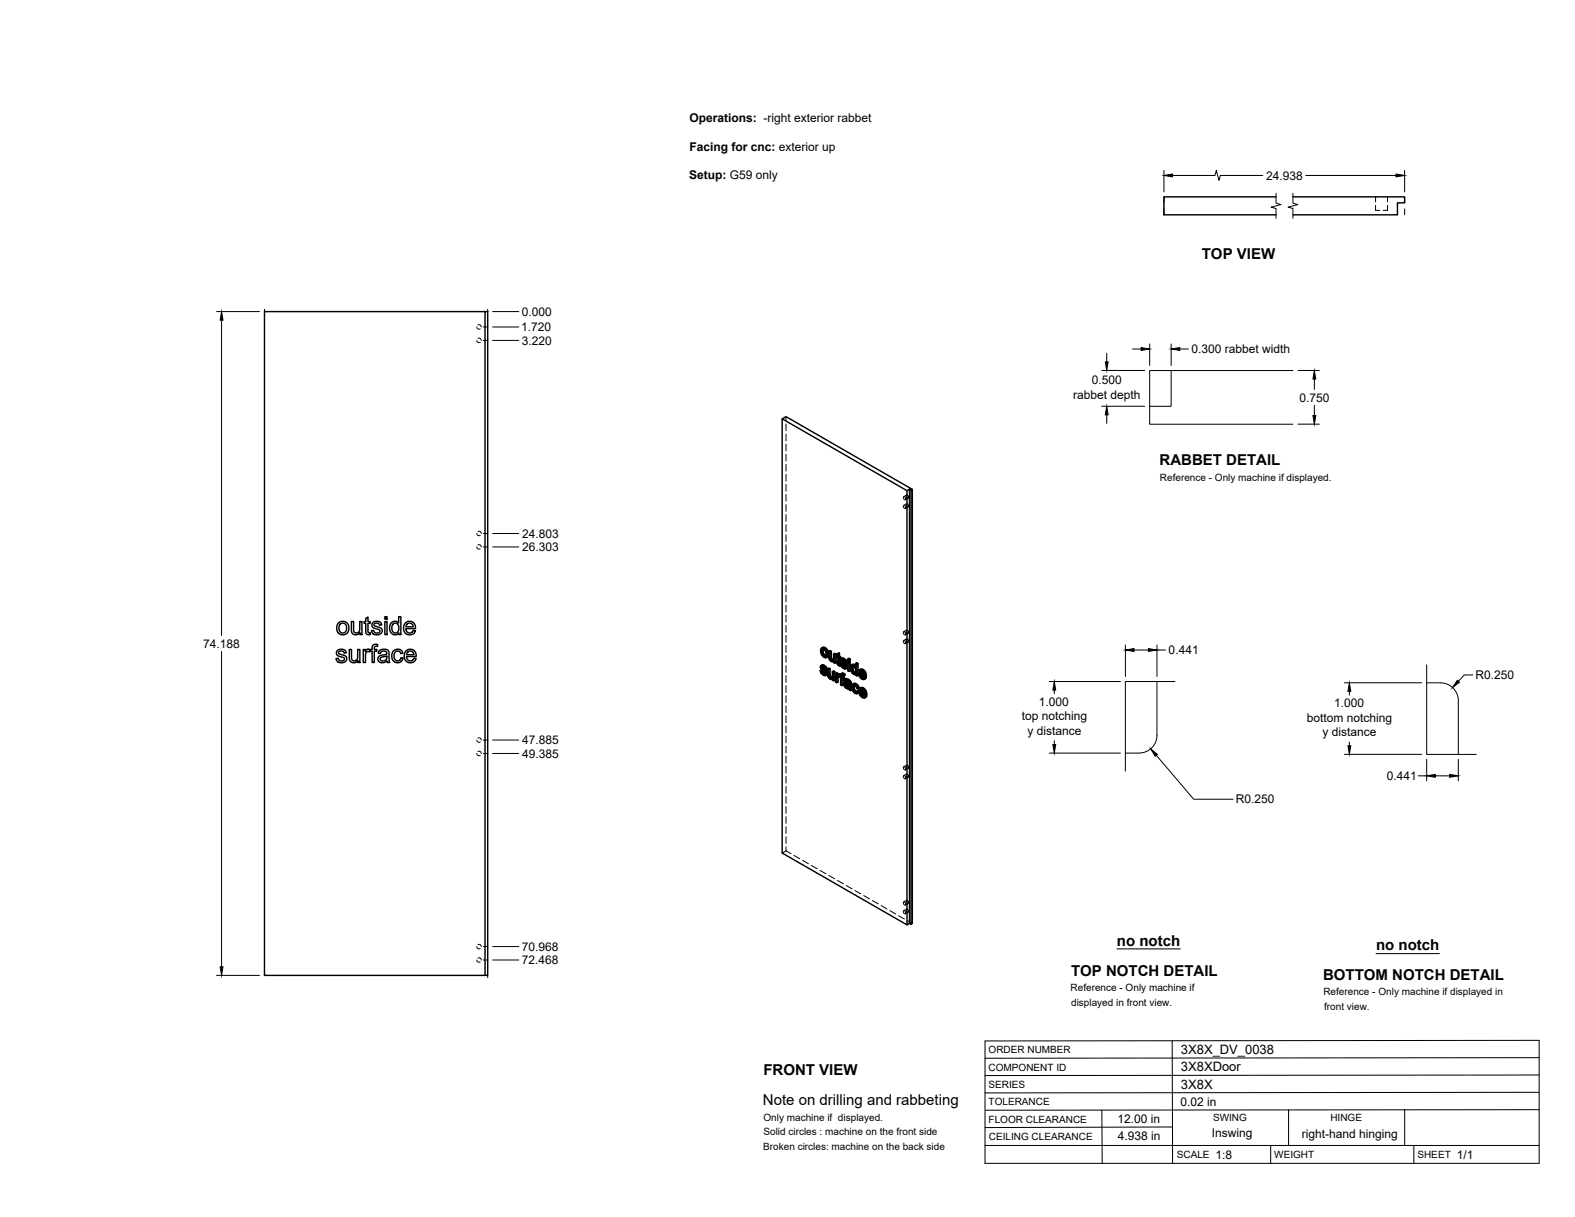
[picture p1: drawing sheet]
<svg xmlns="http://www.w3.org/2000/svg" width="559mm" height="432mm" viewBox="0 0 559 432" stroke-linecap="round" stroke-linejoin="round" font-family="sans-serif">
<!-- layer: Hidden -->
<g fill="none" stroke="#000" stroke-width=".35">
<path d="M488 72.8v1.8h1.6M488 69.9v1.7M492.3 72.8v1.8h-1.6M492.3 69.9v1.7M169.2 116l.4 .7h.8M169.6 115.3h.7l.5 .7M169.2 120.8l.4 .7h.8M169.6 120.1l.7-.1 .5 .8M278.9 147.8v1.4M278.9 150.5v2.3M278.9 154v2.4M278.9 157.6v2.4"/>
<path d="M278.9 161.2v2.3M278.9 164.7v2.4M278.9 168.3v2.4M278.9 171.9v2.4M278.9 175.5v2.3M278.9 179v2.4M320.5 176.3a.55 .55 0 0 1 .8 .3 .55 .55 0 0 1-.3 .7l-.4-.4zM320.6 179.4a.56 .56 0 0 1 .7 .3 .56 .56 0 0 1-.3 .7l-.5-.5zM321.6 178.8a.6 .6 0 0 1 .7 .3 .6 .6 0 0 1-.2 .8l-.5-.5zM321.6 175.7a.6 .6 0 0 1 .7 .3 .6 .6 0 0 1-.2 .8l-.5-.5zM321.6 178.8l-1 .5M321.6 175.6l-1 .6"/>
<path d="M322.3 179.9l-1.1 .5M322.3 176.7l-1.1 .6M169.2 194.1l.4 .6h.8M169.2 189.3l.4 .7h.8M169.6 193.4h.8l.4 .7M169.6 188.6h.8l.4 .7M278.9 182.6v2.4M278.9 186.2v2.4M278.9 189.7v2.4M278.9 193.3v2.4M278.9 196.9v2.4M278.9 200.4v2.4"/>
<path d="M278.9 204v2.4M278.9 207.6v2.4M278.9 211.2v2.4M278.9 214.7v2.4M278.9 218.3v2.4M278.9 221.9v2.4M278.9 225.4v2.4M278.9 229v2.4M278.9 232.6v2.4M278.9 236.2v2.3M278.9 239.7v2.4M291.4 237.7l.4 .9"/>
<path d="M291.5 236.4l-.5 .2M291.6 236.1l-.5 .2M291.6 230.7l-.5 .2M291.6 237.7l.3 .3M291.6 236.9l-.5 .2M291.7 235.9l-.2 .8 .7 .9a1.11 1.11 0 0 1 .9 1.3h-.4l.4-.2M291.8 238.6l.9 .8h.6M291.8 238.6l-.5 .2M291.9 237.8l-.1 .1M291.9 237.3l-.5 .3M291.9 232l.9 .9 .9 .1M291.9 232l-.4 .3"/>
<path d="M291.9 236.6l-.1 .1M292 229.7l-.4 1 .3 1.3M292 236.4l-.5 .3M292.1 236.4l-.5 .2M292.2 230.2l-.1 .2M292.2 230.2l.8 .2 .5 .9v1l-.5 .3M292.2 230.2l-.4 .2M292.5 236.5l-.5 .2a.33 .33 0 0 1 .2-.4 .33 .33 0 0 1 .4 .3l.5 .7 .4 .2M292.5 239.3l-.4 .2M292.6 237.4l.3 .3M292.6 239.2l.4-.2-.4 .2M292.8 230.2l-.4 .3"/>
<path d="M292.8 232.9l-.4 .3M292.9 236.9l-.5 .2M293 238.4l-.5 .2M293.1 237.3l-.5 .3M293.1 239.5l-.5 .2M293.3 232.5l-.4 .3M293.3 230.8l-.4 .3M293.4 233.1l-.4 .3M293.6 231.8l-.5 .3M294.1 237.1l.2 2.8 .7 .8 .8-.1v.5l.4 .2M294.1 239.5l-.4 .2M294.3 239.9l-.5 .3"/>
<path d="M294.5 230.8l.2 3 .8 .7 .7-.1v.4l.4 .3M294.6 233.2l-.5 .3M294.7 233.7l-.5 .2M295 234.1l-.5 .3M295.4 234.4l-.4 .3M295.8 238.1l-.1 2-.4 .3M295.9 234.1l-.3 .2M296 234.1l-.4 .3M296.1 234l-.4 .2M296.2 231.8v1.9l-.2 .4h-.3M296.2 234.4l-.4 .3 .3-.2M296.2 234.8l-.4 .3"/>
<path d="M296.6 232.6v.4l.5-.3M296.9 238.7v3l.4 .3M297.1 232.3l-.2 .1M297.1 239.9l.5-.3-.5 .3M297.3 239.4l-.5 .2M297.4 231.8v.7l-.3-.2v.4l.3 .2 .1 2.4 .8 .8-.2-.6M297.4 239.8l-.1 .1M297.4 232.9l-.5 .3M297.4 232.5l-.5 .3M297.5 235.3l-.5 .2M297.5 239.2l-.2 .1M297.6 235.6l-.4 .3"/>
<path d="M297.8 239.7l-.4 .3 .3-.4 .5 .4 .1-.3 .4 .4v2.6l.4 .3M297.8 233.2l-.4 .2M298 235.9l-.4 .3M298.3 233.4l-.5-.2v.5M298.3 239.6l-.5 .2M298.3 239.5h-.1M298.3 239.7l-.5 .2M298.3 235.6l-.2 .1M298.3 236.1h.1M298.5 235.3l.4 .9M298.6 234l-.4 .3M298.7 239.7l-.8 .5 .4-.3"/>
<path d="M298.7 235.4l.3 .2M298.7 233.7l-.5 .2M298.7 234.5l-.4 .2M298.7 239l-.4 .2M298.8 233.6v1l1.3 1.4a.32 .32 0 0 1 .2 .4 .32 .32 0 0 1-.5 .1l.4-.2M298.9 238.8l-.2 .9-.5-.2M298.9 236.2l.9 .8h.7M298.9 236.2l-.5 .3M299 235.5h-.1M299 234.9l-.4 .3M299 234.2l-.1 .1M299.1 234.3l.1-.3 .4 .1 .6 .9 .4 .1"/>
<path d="M299.2 234l-.5 .3M299.2 239.4l-.5 .2M299.5 239.4l-.5 .3M299.6 234.1l-.5 .3M299.7 235l.3 .3M299.7 239.6l-.5-.2-.1 .4M300 234.5l-.4 .2M300.1 236.6l-.4 .2M300.1 236l-.4 .2M300.1 236.6l-.9 .6M300.2 235l-.5 .2M300.2 237.1l-.4 .2"/>
<path d="M301.2 234.7v3l.5 .3M301.2 233.6v.5l.5 .3M301.2 237.7l-.4 .3M301.2 234.1l-.4 .3M302.2 236.8l-.5 .2M302.3 237.7l-.4 .2M302.3 236l-.4 .3M302.5 235.8l-.3 .6v.8a1.65 1.65 0 0 0 1.8 1.8l.4 .6M302.7 238.5l-.4 .2M302.8 236.3l-.1 .2M302.8 236.3l.8 .2 .4 .8v1l-.5 .4M302.8 236.3l-.3 .2"/>
<path d="M302.9 236.2l-.5 .3M303.3 239l-.4 .2M303.3 236.3l-.4 .2M303.7 236.2l-.1 .1M303.8 236.9l-.4 .2M303.8 238.6l-.4 .3M304 235.2v1.5l-.4-.7M304 236.7l-.4 .2M304 237.9l-.4 .2M304 239.3l-.4 .3M304 239l-.4 .2 .3-.1M305 238.4l-.5 .3"/>
<path d="M305.3 237.4l-.3 .9 .3 1.4 1 1 .8 .1M305.3 239.7l-.4 .3M305.4 238.8l-.4 .2M305.5 239.4l-.1-.6 2 1.1M305.7 237.9l-.2 .2M305.7 237.9l.9 .3 .3 1-.6-.3M305.7 237.9l-.5 .2M306.2 237.9l-.4 .3M306.7 238.5l-.4 .3M306.9 239.2l-.4 .3M320.5 227.4a.58 .58 0 0 1 .7 .2 .58 .58 0 0 1-.2 .8l-.4-.5zM320.6 224.2a.6 .6 0 0 1 .7 .3 .6 .6 0 0 1-.3 .8l-.4-.5z"/>
<path d="M321.6 226.7a.56 .56 0 0 1 .7 .4 .56 .56 0 0 1-.3 .7l-.5-.7zM321.6 223.6a.56 .56 0 0 1 .7 .3 .56 .56 0 0 1-.3 .8l-.5-.7zM321.6 226.7l-1 .6M321.6 223.6l-1 .6M322.3 227.8l-1.1 .6M322.3 224.7l-1.1 .6M278.9 243.3v2.4M278.9 246.9v2.4M278.9 250.5v2.3M278.9 254v2.4M278.9 257.6v2.4M294.6 240.3l-.5 .3"/>
<path d="M295 240.7l-.5 .2M295.4 240.4l-.2 .1M295.6 240.3l-.5 .3M295.7 240.2l-.4 .3M295.8 241.1l-.4 .2M295.8 240.6l-.4 .3 .3-.1M296.9 241.7l-.5 .3M298.7 242.7l-.5 .3M298.7 240.1l-.5 .3M299.1 240.4l-.4 .2M299.6 240.7l-.5-.3v.5M299.8 242.6l-.4 .3"/>
<path d="M299.9 241.3l-.5 .3M299.9 242.3l-.4 .2M300 242.1l-.2 .6 .3 .8 .8 .6h.8l.1 .4M300.1 243.4l-.5 .2M300.1 240.9l-.5 .2M300.1 240.9l-.2 .4 .4 .3a.81 .81 0 0 1 1-.1 .81 .81 0 0 1 .3 .9h-.4M300.2 242.9l.3-.3a.86 .86 0 0 1 1.1 1l-.5 .2M300.4 242.6l-.4 .2 .4-.1M300.5 242.6l-.4 .2M300.5 241.3l-.4 .2M300.7 244l-.4 .2M301 241.4l-.4 .3"/>
<path d="M301.2 244.2l-.4 .2M301.4 243.7l-.4 .3M301.5 241.9l-.4 .2M301.6 243.6l-.5 .3 .2-.1M301.6 242.9l-.4 .3M301.6 242.5l-.4 .3M301.6 242.4l-.4 .3M301.7 244.1l-.5 .2M301.8 244.5l.4 .3M301.8 244.5l-.5 .3M302.6 243.5l-.4 .3M302.8 242.7l-.5 .3"/>
<path d="M303 242.5l-.4 1 .3 1.2 .6 .9 1 .3M303 244.9l-.5 .2M303.1 243.2a.71 .71 0 0 1 .9-.2 .71 .71 0 0 1 .4 .8l.5 .4M303.3 243l-.5 .3M303.8 245.8l-.4 .2M303.8 243l-.4 .3M304 245.4h.2M304.2 243.4l-.4 .3M304.2 245.4l-.4 .3M304.4 244l-.4 .3M304.5 245l-.3 .4M304.7 245.1l.2 .2-.2 .4"/>
<path d="M304.9 245.3l-.2 .1M305.1 245l-.4 .2M305.5 244l-.4 1 .4 1.3 .9 .9 .8 .2M305.5 246.3l-.5 .2M305.6 245.3l-.5 .3M305.7 245.9l-.1-.6 1.9 1.1M305.8 244.4l-.1 .3M305.8 244.4l.9 .4 .4 1-.6-.4M305.8 244.4l-.4 .3M306.2 240.7l-.4 .2M306.3 244.5l-.4 .3M306.4 247.2l-.5 .3"/>
<path d="M306.5 240.3h.1M306.6 246.9h.2M306.7 240.3l-.4 .2 .3-.2M306.8 246.9l-.4 .2M306.9 246.9l-.5 .2M306.9 245.1l-.4 .3M306.9 240l-.1 .1M307 240.8l-.5 .3M307 240.1l-.4 .2M307.1 245.8l-.5 .2M307.1 246.6h-.1M307.1 247.4l-.4 .3"/>
<path d="M307.1 246.7l-.3 .2M169.2 267.3l.4 .7h.8M169.2 262.6l.4 .7 .8-.1M169.6 266.7l.7-.1 .5 .7M169.6 261.9h.7l.5 .7M278.9 261.2v2.3M278.9 264.8v2.3M278.9 268.3v2.4M278.9 271.9v2.4M278.9 275.5v2.3M278.9 279v2.4M320.6 275.2a.56 .56 0 0 1 .7 .4 .56 .56 0 0 1-.3 .7l-.5-.5z"/>
<path d="M320.6 272.1a.56 .56 0 0 1 .7 .4 .56 .56 0 0 1-.3 .7l-.5-.6zM321.5 274.7a.58 .58 0 0 1 .8 .3 .58 .58 0 0 1-.2 .7l-.5-.4zM321.6 271.5a.6 .6 0 0 1 .7 .4 .6 .6 0 0 1-.2 .7l-.5-.4zM321.6 274.6l-1 .6M321.6 271.5l-1 .6M322.3 275.7l-1.1 .6M322.3 272.6l-1.1 .6M278.9 282.6v2.4M278.9 286.2v2.4M278.9 289.8v2.3M278.9 293.3v2.4M278.9 296.9v2.4"/>
<path d="M278.9 301.9l-1.4 .8M278.9 301.9l1.7 1M278.9 300.5v1.4M281.7 303.5l2 1.2M284.8 305.3l2 1.2M287.8 307.1l2.1 1.2M291 308.8l2 1.2M294 310.6l2.1 1.2M297.1 312.4l2.1 1.2M300.2 314.2l2.1 1.2M303.3 316l2.1 1.2M306.4 317.8l2.1 1.1"/>
<path d="M309.5 319.5l2.1 1.2M321.6 319.5a.56 .56 0 0 1 .7 .3 .56 .56 0 0 1-.3 .7l-.5-.6zM321.6 319.4l-1 .6M169.2 335.9l.4 .7h.8M169.6 339.9h.7l.5 .7M169.6 335.2l.7-.1 .5 .8M312.6 321.3l2.1 1.2M315.7 323.1l2.1 1.2M318.8 324.9l2.1 1.2M320.5 323.2a.58 .58 0 0 1 .7 .3 .58 .58 0 0 1-.2 .8l-.4-.5zM320.6 320a.6 .6 0 0 1 .7 .4 .6 .6 0 0 1-.3 .7l-.4-.4zM321.6 322.6a.56 .56 0 0 1 .7 .3 .56 .56 0 0 1-.3 .7l-.5-.6z"/>
<path d="M321.6 322.6l-1 .5M321.9 326.7l1.8 1M322.3 323.7l-1.1 .5M322.3 320.5l-1.1 .6M169.2 340.6l.4 .7h.8"/>
</g>
<!-- layer: Visible -->
<g fill="none" stroke="#000" stroke-width=".51">
<path d="M452.7 69.9h-39.7v6.3h39.7M458.7 69.9h39.6v2.1h-2.5v4.2h-37.1M172.1 110.6h.9v235.5h-.9zM172.1 110.6h-78.3v235.5h78.3M277.5 148.6l1.4-.8 44.8 25.8M321.8 174.1l.9-.5v154l-.9 .5zM321.8 174.1l-44.3-25.5v154.1l44.3 25.4M322.7 173.6l.5 .3v154l-.5-.3M323.2 173.9l.5-.3v154.1l-.5 .2M129.8 219.4l.8-.5v1.6h.7v.6h-.7v2.9l.2 .5h.5l.1 .6a1.14 1.14 0 0 1-1.3-.1 1.14 1.14 0 0 1-.3-1.2v-2.7h-.6v-.6h.6zM136.5 218.8h.8v.9h-.8zM119.6 230.9l.9-.5a1.7 1.7 0 0 1 2.4 1.2l-.8 .1a.96 .96 0 0 0-1-.8 .96 .96 0 0 0-.9 1l1 .4a1.55 1.55 0 0 1 1.8 1.8 2.03 2.03 0 0 1-2 1.1 2.03 2.03 0 0 1-1.8-1.5l.8-.1a1.08 1.08 0 0 0 1.1 1 1.08 1.08 0 0 0 1-1.1l-.3-.2a2.52 2.52 0 0 1-2.4-1.4z"/>
<path d="M120.2 220.9l.7-.4a2.33 2.33 0 0 1 2.9 2.8 2.33 2.33 0 0 1-3.7 1.3l-.6-1.3a2.56 2.56 0 0 1 .7-2.4zM120.6 221.5l.7-.4a1.73 1.73 0 0 1 1.7 1.8 1.73 1.73 0 0 1-1.7 1.7l-.3-.2a2.24 2.24 0 0 1-.4-2.9zM123.9 230.4h.8v2.6a1.15 1.15 0 0 0 1.2 1.5 1.15 1.15 0 0 0 1-1.6v-2.5h.8v4.7h-.7v-.7a1.65 1.65 0 0 1-2 .7 1.65 1.65 0 0 1-1.1-1.8zM124.7 220.5h.8v2.6a1.15 1.15 0 0 0 1.1 1.5 1.15 1.15 0 0 0 1-1.6v-2.5h.8v4.6h-.7v-.6a1.65 1.65 0 0 1-1.9 .7 1.65 1.65 0 0 1-1.1-1.8zM128.9 230.4h.7v.7a1.11 1.11 0 0 1 1.7-.5l.7-.2v-.4a1.31 1.31 0 0 1 .6-1.3 1.31 1.31 0 0 1 1.4 0l-.1 .6a.74 .74 0 0 0-1.1 .7v.4h.9v.7h-.9v4h-.8v-4h-.7v-.4l-.2 .6a.84 .84 0 0 0-.9-.1 .84 .84 0 0 0-.5 .8v3.1h-.8zM132.3 220.9l.8-.4a1.7 1.7 0 0 1 2.3 1.2l-.7 .1a.96 .96 0 0 0-1-.8 .96 .96 0 0 0-.9 .9l.6 .4a1.95 1.95 0 0 1 2.2 1.3 1.95 1.95 0 0 1-1.8 1.6 1.95 1.95 0 0 1-2-1.4l.7-.2a1.11 1.11 0 0 0 1.2 1 1.11 1.11 0 0 0 1-1l-.4-.3a2.21 2.21 0 0 1-2.4-1.3zM134.5 231a2.12 2.12 0 0 1 3.5 .5l.3 3.6h-.8l-.2-.6a1.76 1.76 0 0 1-1.9 .7 1.76 1.76 0 0 1-1.3-1.6v-.2a1.71 1.71 0 0 1 1.7-1l.4-.1a.72 .72 0 0 0 1-.6 .72 .72 0 0 0-.9-.7l-1 .2-.4 .7-.7-.1zM135 233.4l2.2-.7a1.3 1.3 0 0 1-.6 1.7 1.3 1.3 0 0 1-1.7-.6zM136.5 220.5h.8v4.6h-.8zM138.8 221a1.73 1.73 0 0 1 2.6 .1v-2.3h.8v6.3h-.7v-.5l-.6 .5a2.23 2.23 0 0 1-2.4-.8 2.23 2.23 0 0 1-.2-2.4zM139.6 231l.1-.1a1.93 1.93 0 0 1 3.2 .9l-.7 .1a1.29 1.29 0 0 0-1.7-.7 1.29 1.29 0 0 0-.7 1.7l.1 .7a1.17 1.17 0 0 0 1.3 .9 1.17 1.17 0 0 0 1-1.1l.8 .1-.3 .9a2.16 2.16 0 0 1-2.9 .4 2.16 2.16 0 0 1-.7-2.9zM139.6 221.3l.2-.1a1.76 1.76 0 0 1 1.7 1 1.76 1.76 0 0 1-.4 2l-.4 .3a1.78 1.78 0 0 1-1.7-1.2 1.78 1.78 0 0 1 .6-2z"/>
<path d="M143.8 221.1a2.14 2.14 0 0 1 2.5-.4 2.14 2.14 0 0 1 1.1 2.3h-3.4l.1 .7a1.29 1.29 0 0 0 1.3 .9 1.29 1.29 0 0 0 1.2-.9l.8 .1-.3 .6a2.32 2.32 0 0 1-3.2 .3 2.32 2.32 0 0 1-.4-3.2zM144 231a2.15 2.15 0 0 1 2.6-.4 2.15 2.15 0 0 1 1.1 2.3h-3.5l.2 .7a1.3 1.3 0 0 0 1.2 .9 1.3 1.3 0 0 0 1.2-.9l.8 .1-.3 .6a2.32 2.32 0 0 1-3.2 .3 2.32 2.32 0 0 1-.4-3.2zM144.4 221.4l.7-.3 .8 .1 .5 .5 .2 .7h-2.6zM144.7 231.4l1.2-.4a1.23 1.23 0 0 1 .9 1.3h-2.5zM291 237.9l.7 1.3 .7 .5 .6-.1M291.3 236.2l.5-.3 .9 .3 .8 1.3-.5 .3-.1-.6M291.6 231.2v-.5a.93 .93 0 0 1 1.1 0 .93 .93 0 0 1 .4 1l-.2 1-.5 .1M291.6 237.7l-.6 .2 .4 .2M291.6 238.7l.5 .4 .4-.3M291.7 237.3l1 1 .5-.3M291.8 237.9l-.4 .2 .1 .4 .6-.1M291.8 236.7l-.3 .3 .5-.2"/>
<path d="M291.8 235.9l-.6 .4-.1 .6 1.6 2.1M291.8 232.2l.6 .6 .4-.3M291.9 238l.8 .9M292 236.7l.6 .7M292 236.3l.5 .4 .5-.2M292 236.8l.6 .8 .4 .2M292 236.8h-.5M292 230.9l-.4 .3v.5l.2 .5 .4-.3M292.1 239.1l.4 .1M292.1 235.9l-.8 .3M292.1 230.4l.1 1.4 .8 .8M292.1 237l-.4 .3-.2-.3"/>
<path d="M292.4 230l.8 1 .5-.3M292.5 236.1l-.5 .2-.4-.1M292.5 236.7l.4 .5 .4-.2M292.7 239l-.1 .2M292.7 238.3l.3 .4 .5-.3M292.8 229.8l-.4 .2-.9-.1M292.9 237.7l.5 .6 .2 .7-.7 .7M293 238.7l.1 .5 .5-.3M293.1 239.2l-.1 .4 .5-.3M293.2 231l.4 1.3 .4-.3M293.4 233.1a1.73 1.73 0 0 1-2.3-1.8l.1-.9 .3-.5 .9-.3 .8 .5 .6 .9 .2 .9-.1 1-.7 .4M293.6 232.3l-.2 .8 .5-.2"/>
<path d="M293.6 237.3l.5 .3 .4-.3M294.1 237.6v2.2l.5-.2M294.1 239.8l.2 .4 .4-.2M294.5 231.4v2.2l.5-.3M294.5 233.6l.2 .4 .5-.3M294.7 234l.3 .3 .5-.2M295 231.1l-.5 .3-.4-.3M295 234.3l.4 .1M295.3 238.3l.5 .3 .4-.3M295.7 234.1l-.7-.6v-2.4l-.5-.3-.4 .3v2.5l.8 1 .5 .2 .4-.1M295.7 232.1l.5 .2 .4-.2M295.8 238.6v3l.4-.3v-3l-.4-.2-.5 .2v1.9l-.3 .4 .2-.1"/>
<path d="M295.8 234.7v.4l.4 .2M295.8 234.7l-.2 .1M296.2 232.3v3l.4-.2v-3l-.4-.3-.5 .3v1.8l-.3 .5 .2-.1M296.6 233l.3 .2 .2 2.5 .8 .6 .4-.2M296.9 232.4l-.3 .2 .3 .2v-.8l.9-.3v1.1l.5 .2v.4l-.5 .3v-.4M297.3 239.3v-.4l-.4-.2-.5 .3v3l.5 .2M297.3 239.9l-.3 .2-.1 .5 .4-.2M297.3 238.9l-.5 .3-.4-.2M297.4 240l-.1 2-.4 .2v-1.6M297.4 240l.5 .2M297.4 240l-.4 .1M297.4 232v1l.4-.2"/>
<path d="M297.4 233l.4 .3 .5-.3M297.4 239.4l.4 .4M297.6 239.1l-.8 .5v-.4M297.6 235.7l.2 .1M297.8 231.7l-.9 .3M297.8 239.8v.4M297.8 239.9l-.1 .4M297.8 235.8l.1 .5M297.9 239.2l.3 .3M297.9 239.2l-.8 .2M297.9 235.2l-.5 .3v-2.1l.4 .3v1.4l.3 .4M297.9 235.4l-.5 .1"/>
<path d="M298.1 235.5l.8 1.4 .7 .4 .5-.1M298.1 235.5l-.6 .1M298.1 235.5h.1M298.1 235.7l-.3 .1M298.4 233.8l.5-.3 .6 .1 .8 .7 .3 .8-.4 .3-.2-.6M298.4 239.1l.8-.3 .6 .4-.1 .4-.4 .3 .1-.4M298.6 234.4h.5l.6 .8 .5 .2M298.7 235.4l-.6 .1 .4 .2M298.7 236.3l.5 .4 .5-.2M298.8 234.9l1.1 1 .4-.3M298.9 235.5l-.4 .2 .2 .6 .5-.3M298.9 233.5l-.7 .4v.6l1.6 2.1"/>
<path d="M298.9 234.3l-.3 .4 .5-.3M299 238.8l-.7 .4-.1 .8-.4-.2 .4-.3M299 239.2l.4 .3 .4-.3M299 235.6l.8 .9M299.1 234.3l.6 .7M299.1 239.8l.5 .5v.4l-.4 .2v-.4M299.1 234l.6 .4 .4-.3M299.2 233.5l-.7 .3M299.2 236.7l.5 .1M299.3 234.6l-.5 .3-.2-.2M299.3 239.9l-.6-.3v.6l.4-.2M299.4 238.9l-.4 .3-.5-.1"/>
<path d="M299.6 233.7l-.5 .3-.4-.2M299.7 234.4l.3 .4 .5-.2M299.8 236.6l-.1 .2M299.9 235.9l.2 .4 .5-.3M300 235.3l.5 .6 .2 .8-.7 .6M300.1 236.3l.1 .5 .5-.3M300.2 236.8l-.1 .4 .5-.3M300.8 235l.4 .2 .5-.2M300.8 233.8l.4 .3 .5-.3M301.2 234.7l.5 .3v3l-.5 .2v-3M301.2 234.7l-.4 .3v3l.4 .2M301.2 234.1v.6l.5-.3v-.6l-.5-.2-.4 .2v.6l.4 .3"/>
<path d="M302.1 236l.8-.3 .7 .3M302.4 236.5l.7 .2 .5 1-.1 1-.6 .1M302.4 238.3l.5 .5 .4-.2M302.5 236.5l-.3 .8M302.6 237l-.4 .3v.5l.2 .5 .5-.3M302.7 235.7l-.4 .2a2.02 2.02 0 0 0 1.2 3.4l.1-.1M302.7 236.5l.1 1.4 .7 .8M302.8 236.1l.5 .4M303.3 235.8l-.5 .3-.5-.2M303.6 235.4l.4 .3 .4-.3M303.6 239.2v.4l.4 .2M303.6 239.2l-.2 .1"/>
<path d="M304 235.7v4.1l.4-.2v-4.2l-.4-.2-.4 .2v1.5l-.3-.4 .3-.2M305.2 239.9l.6 .6 .4-.3M305.5 238.4l-.5 .2 1.5 .9-.7-1.2a.47 .47 0 0 0-.5-.2 .47 .47 0 0 0-.3 .5M305.5 238.1v.3l.8 .5M305.5 239.4l1 .9M305.7 239.7l-.5 .2-.2-.9 1.9 1.2M305.8 237.8l.8 .9 .5-.3M306.2 237.5l-.4 .3-.9-.1M306.6 238.7l.3 1.3 .5-.2M294.3 240.2l.3 .4 .5-.3M294.6 240.6h.4M295.3 240.4l-.7-.7-.1-2.4-.4-.2-.5 .2 .1 2.6 .7 1 .6 .2 .4-.2"/>
<path d="M295.4 240.9v.4l.4 .3M295.4 240.9l-.2 .1M297.8 240.2l.4 .2v2.6l.5 .2M298.7 240.2l.5 .3 .4-.2M299.1 240.9v2.1l-.4 .2v-2.6l.5 .3M299.6 242.4l.5-.3 1.1 .3M299.7 241.1l.8-.3 1.4 .9 .3 3.1-.4 .2-.1-.4M299.9 242.9l.2-.1a.86 .86 0 0 1 1 1M300 243.5l.4 .4 .4-.3M300 242.8l-.2 .3M300.1 242.1l-.7 .5 .2 1 .8 .7h.8l.1 .5 .5 .2M300.2 242.9l-.3 .4 .1 .2 .4-.2"/>
<path d="M300.3 242.9l.2 .5 .6 .4M300.3 241.6l-.4 .3a.74 .74 0 0 1 .9-.2 .74 .74 0 0 1 .4 .8v.3l-1.2-.4M300.3 241.6h.1M300.4 243.9l.4 .1M300.5 242.1l-.8 .2M300.5 240.8l-1 .5-.1 .3 .5 .3M300.6 241.3l.6 .4 .4-.3M300.8 244l.3-.1zM301.1 241l-.5 .3-.6-.2M301.2 241.7l.3 .4 .4-.2M301.5 242.1l.1 .4 .4-.2M301.6 242.5l.1 2.1 .4-.3"/>
<path d="M302.5 242.8l.7-.4 .6 .2 .7 .7 .4 .9-.5 .2-.3-.9M302.6 244l.2 1 .5-.2M302.8 245l.6 .6 .4-.3M303.1 243.8l-.5 .2 .1-.4a.65 .65 0 0 1 .7-.4 .65 .65 0 0 1 .5 .8l.5 .4M303.1 243.2l.2 1.6 .7 .6M303.2 242.4l-.5 .3a2.13 2.13 0 0 0 .8 3.4h.6M303.4 242.9l.7 .6 .4-.2M303.8 242.6l-.4 .3-.7-.2M304 245.2l-.2 .5-.4-.1M304.7 245.1l-.2-.1-.5 .2 .4 .3M304.7 245.4l-.6 .7 .6-.4M305.4 246.5l.5 .6 .5-.3"/>
<path d="M305.6 244.9l-.4 .3 1.4 .8-.6-1.1a.48 .48 0 0 0-.5-.2 .48 .48 0 0 0-.3 .5M305.7 244.7l-.1 .2 .9 .5M305.7 245.9l.9 1M305.8 240.5l.4 .1M305.8 246.2l-.4 .3-.3-.9 2 1.1M305.9 244.3l.8 .9 .5-.2M305.9 247.1l.4 .1M306.3 244.1l-.4 .2-.9-.1M306.5 240.3l.4 .3 .5-.3M306.5 240.3l-.2 .2M306.6 246.8l.5 .4 .4-.3M306.6 246.8l-.2 .3"/>
<path d="M306.7 245.2l.4 1.4 .4-.3M306.8 240.1l-.3 .2M306.9 240l.5-.1v-.6l-.7-1.4-1-.6-.8 .4-.4 1.1 .5 1.4 1.2 .9 .5-.1 .2-.4M307 246.6l-.4 .2M307 240.1l.4 .2-.1 .3-.7 .4M307.1 246.6l.4-.2v-.5l-.7-1.5-1-.5-.8 .3-.3 .6v.8l.5 1.2 1.1 .9 .6-.2 .2-.3M307.1 246.7l.4 .4-.7 .5"/>
</g>
<!-- layer: Reference -->
<g fill="none" stroke="#000" stroke-width=".35">
<path d="M413 69.9v2.1M413 74.1v2.1M498.3 69.9v2.1M498.3 74.1v2.1M93.8 109.7v.9h.8M171.4 116h1.6M173 109.7v.9h-.8M171.4 120.8h1.6M415.5 131.5v12.7h-7.6M458.7 131.5h-50.8v19h50.8M171.4 189.3h1.6M171.4 194.1h1.6"/>
<path d="M506.2 235.9v31.8h17.6M410.5 241.8v19a6.4 6.4 0 0 1-6.4 6.4M416.9 241.8h-17.6v31.8M506.2 242.3a13 13 0 0 1 7.8 .7 6.3 6.3 0 0 1 3.4 5.6v19.1M171.4 262.6h1.6M171.4 267.3h1.6M399.3 267.2h4.8M171.4 335.9h1.6M93.8 345.3v.8h.8M171.4 340.6h1.6M172.2 346.1h.8v.8"/>
</g>
<!-- layer: Hidden Narrow -->
<path d="M292.5 237.9l-.4 .3M294.1 239l-.5 .2M294.5 232.7l-.4 .3M295.8 239.7l-.5 .2M296.2 233.4l-.5 .3M297.4 234.6l-.5 .3M298.7 239.4l-.5 .3M299.1 239.7h.1M299.7 235.5l-.5 .3M300.9 242.7l-.4 .3M301.6 243.1l-.4 .3" fill="none" stroke="#000" stroke-width=".35"/>
<!-- layer: Visible Narrow -->
<path d="M292.5 237.4l-.4 .2M294.5 239l-.4 .3M295 232.8l-.5 .2M297.8 234.9l-.4 .3M299.1 239.7l-.4 .3M299.7 235l-.5 .2M300.8 242.3l-.4 .2M302.1 242.8l-.5 .2M302.1 243.4l-.5 .3" fill="none" stroke="#000" stroke-width=".35"/>
<!-- layer: Titleblock -->
<g fill="none" stroke="#000" stroke-width=".36">
<path d="M349.5 369.3l196.6-.2v43.7h-196.6zM415.9 369.3l.1 43.5M546.1 375.3l-196.6 .2M390.9 393.9l.2 18.9M416 399.9l-66.5 .2M457.2 393.7v12.7M498.4 393.6v12.7M546.1 393.7l-196.3 .2M546.1 387.6l-196.6 .2M546.1 381.4l-196.6 .2M349.5 406.4h196.6M450.8 406.4v6.4"/>
<path d="M501.6 406.4v6.4"/>
</g>
<!-- layer: FD_Dimensions -->
<g fill="none" stroke="#000" stroke-width=".35">
<path d="M413 60.5v7.6M416 62.3h15.1l.4-1.8 1 3.5 .5-1.7h15M463.3 62.3h32M498.3 60.5v7.6M76.8 110.6h15.3M78.6 113.6v111.9M174.8 110.6h9.3M174.8 116h9.3M174.8 120.8h9.3M390.9 131.4h15.2M392.7 125.3v3.1M401.8 123.8h3.1"/>
<path d="M407.9 122v7.7M415.5 122v7.7M418.6 123.8h3M460.5 131.4h7.6M466.3 134.5v3.7M390.9 144.1h15.2M392.7 147.2v3M460.5 150.5h7.6M466.3 143.8v3.6M174.8 189.3h9.3M174.8 194.1h9.3M78.6 231.1v111.9"/>
<path d="M399.3 228.9v11.1M402.3 230.6h5.1M410.5 228.9v11.1M410.5 230.6h3M522.6 239.5h-3.1l-2.1 2.2M372.3 241.8h25.2M374.1 244.9v1.3M477 242.3h27.4M478.7 245.3v1.3M174.8 262.6h9.3M174.8 267.3h9.3M372.3 267.2h25.2"/>
<path d="M374.1 262.8v1.4M410.3 268l13.2 15.6h14M477 267.7h27.4M478.7 263.3v1.3M503.1 275.3h3.1M506.2 269.4v7.7M509.2 275.3h5.1M517.4 269.4v7.7M174.8 335.9h9.3M76.8 346.1h15.3M174.8 340.6h9.3"/>
</g>
<g fill="#000" stroke="#000" stroke-width=".35">
<path d="M413 62.3l3-.6v1.1zM495.3 61.7l3 .6-3 .5zM78.6 110.6l.5 3h-1zM392.2 128.4h1l-.5 3zM404.9 123.3l3 .5-3 .5zM415.5 123.8l3.1-.5v1zM466.3 131.4l.5 3.1h-1zM392.7 144.1l.5 3.1h-1zM465.8 147.4h1l-.5 3.1zM399.3 230.6l3-.5v1zM407.4 230.1l3.1 .5-3.1 .5zM374.1 241.8l.5 3.1h-1.1z"/>
<path d="M478.7 242.3l.6 3h-1.1zM517.1 241.4l.7 .7-2.4 1.8zM373.5 264.2h1.1l-.5 3zM408.3 265.7l2.3 2-.7 .6zM478.2 264.6h1.1l-.6 3.1zM506.2 275.3l3-.5v1zM514.3 274.8l3.1 .5-3.1 .5zM78.1 343h1l-.5 3.1z"/>
</g>
<!-- layer: Break Lines -->
<path d="M452.7 68.6v3.5l1.8 .5-3.5 .9 1.7 .5v3.5M458.7 68.6v3.5l1.8 .5-3.5 .9 1.7 .5v3.5" fill="none" stroke="#000" stroke-width=".35"/>
<!-- layer: Notes -->
<path d="M396.3 336.7h22.5M488.2 338.3h22.5" fill="none" stroke="#000" stroke-width=".35"/>
<g font-size="5.3">
<text x="426.4" y="92.1">TOP VIEW</text>
<text x="411.4" y="165.1">RABBET DETAIL</text>
<text x="396.3" y="335.5">no notch</text>
<text x="488.2" y="337.2">no notch</text>
<text x="380" y="346.1">TOP NOTCH DETAIL</text>
<text x="469.4" y="347.5">BOTTOM NOTCH DETAIL</text>
<text x="270.9" y="381.4">FRONT VIEW</text>
<text x="270.7" y="392.2">Note on drilling and rabbeting</text>
</g>
<g font-size="4.6">
<text x="419" y="373.8">3X8X_DV_0038</text>
<text x="419" y="380.1">3X8XDoor</text>
<text x="419" y="386.2">3X8X</text>
</g>
<g font-size="4.3">
<text x="244.6" y="43.2">Operations: -right exterior rabbet</text>
<text x="244.6" y="53.4">Facing for cnc: exterior up</text>
<text x="244.5" y="63.6">Setup: G59 only</text>
<text x="449.2" y="63.7">24.938</text>
<text x="185.1" y="112">0.000</text>
<text x="184.9" y="117.5">1.720</text>
<text x="185.1" y="122.3">3.220</text>
<text x="422.7" y="125.3">0.300 rabbet width</text>
<text x="387.3" y="136.4">0.500</text>
<text x="380.7" y="141.5">rabbet depth</text>
<text x="461" y="142.5">0.750</text>
<text x="185.2" y="190.8">24.803</text>
<text x="185.2" y="195.6">26.303</text>
<text x="72.1" y="229.8">74.188</text>
<text x="414.6" y="232.1">0.441</text>
<text x="523.5" y="241">R0.250</text>
<text x="368.6" y="250.5">1.000</text>
<text x="473.3" y="251">1.000</text>
<text x="362.6" y="255.6">top notching</text>
<text x="463.6" y="256">bottom notching</text>
<text x="364.5" y="260.7">y distance</text>
<text x="469.2" y="261.1">y distance</text>
<text x="185.3" y="264.1">47.885</text>
<text x="185.3" y="268.8">49.385</text>
<text x="492" y="276.8">0.441</text>
<text x="438.4" y="285.1">R0.250</text>
<text x="185.1" y="337.4">70.968</text>
<text x="185.1" y="342.1">72.468</text>
<text x="418.8" y="392.4">0.02 in</text>
<text x="396.5" y="398.3">12.00 in</text>
<text x="396.6" y="404.3">4.938 in</text>
<text x="430" y="403.6">Inswing</text>
<text x="461.8" y="403.8">right-hand hinging</text>
<text x="431.3" y="411.1">1:8</text>
<text x="516.9" y="411.1">1/1</text>
</g>
<g font-size="3.5">
<text x="411.5" y="170.7">Reference - Only machine if displayed.</text>
<text x="379.9" y="351.7">Reference - Only machine if</text>
<text x="469.5" y="353.1">Reference - Only machine if displayed in</text>
<text x="380" y="356.8">displayed in front view.</text>
<text x="469.8" y="358.2">front view.</text>
<text x="350.8" y="373.6">ORDER NUMBER</text>
<text x="350.8" y="379.9">COMPONENT ID</text>
<text x="350.8" y="386.1">SERIES</text>
<text x="350.8" y="392.2">TOLERANCE</text>
<text x="270.9" y="397.7">Only machine if displayed.</text>
<text x="350.8" y="398.4">FLOOR CLEARANCE</text>
<text x="430.4" y="397.8">SWING</text>
<text x="472" y="397.7">HINGE</text>
<text x="270.8" y="407.9">Broken circles: machine on the back side</text>
<text x="270.9" y="402.8">Solid circles : machine on the front side</text>
<text x="350.8" y="404.4">CEILING CLEARANCE</text>
<text x="417.5" y="410.9">SCALE</text>
<text x="452.1" y="410.9">WEIGHT</text>
<text x="502.9" y="410.9">SHEET</text>
</g>
</svg>
